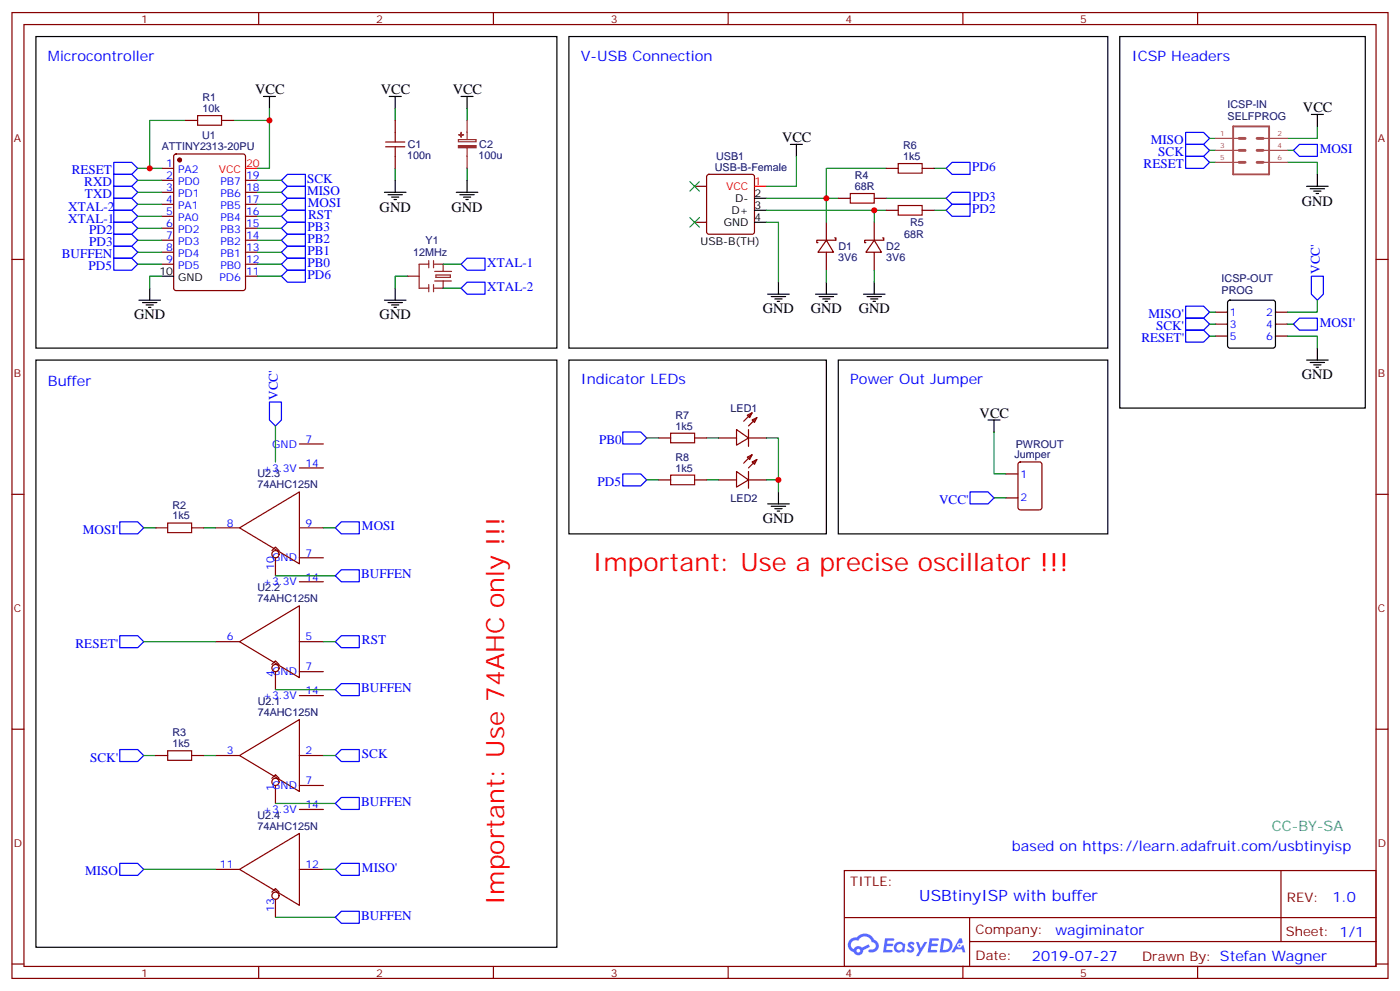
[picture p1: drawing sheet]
<svg xmlns="http://www.w3.org/2000/svg" width="412mm" height="292mm" viewBox="0 0 412 292" stroke-linecap="round" stroke-linejoin="round" font-family="sans-serif">
<g fill="none" stroke="#870000" stroke-width=".35">
<path d="M3.5 3.7h405.4v284.3h-405.4zM7.1 7.2h398.2v277.3h-398.2zM76.2 3.7v3.5M145.3 3.7v3.5M214.5 3.7v3.5M283.6 3.7v3.5M352.8 3.7v3.5M3.5 76.4h3.6M405.3 76.4h3.6M3.5 145.5h3.6M405.3 145.5h3.6M3.5 214.7h3.6"/>
<path d="M405.3 214.7h3.6M248.7 256.3h156.6v28.2h-156.6zM377.3 256.3v20.9M248.7 270.1h156.5M285.6 277.2h119.6M285.6 270.1v14.2M3.5 283.8h3.6M76.2 284.5v3.5M145.3 284.5v3.5M214.5 284.5v3.5M283.6 284.5v3.5M352.8 284.5v3.5"/>
<path d="M405.3 283.8h3.6"/>
</g>
<g fill="#5487ff">
<path d="M267.7 277.5a1.22 1.22 0 0 1 1.7 .2l-.4 .6a.47 .47 0 0 0-.3-.4 .47 .47 0 0 0-.5 .2l.1 .2a1.14 1.14 0 0 1 .8 1.8 1.14 1.14 0 0 1-1.9 0l-.2-.2 .5-.6 .7 .5a.29 .29 0 0 0 .3-.3 .29 .29 0 0 0-.2-.3 1.04 1.04 0 0 1-.6-1.7z"/>
<path d="M260.7 276.2h2.4l.3 .2-.2 .5-1.8 .1-.1 .8h1.5l.3 .4-.3 .4h-1.6l-.2 1.1h1.7l.2 .3-.2 .3-2.6 .1z"/>
<path d="M273.8 276.2h2.4l.3 .2-.1 .5-1.8 .1-.2 .8h1.6l.3 .4-.4 .4-1.6-.1-.1 1.1 1.7 .1 .2 .3-.2 .3-2.6 .1z"/>
<path d="M282.6 276.2h.7l.3 1.3-.6 .3a.69 .69 0 0 0-1 .3 .69 .69 0 0 0 .4 .9 .69 .69 0 0 0 .9-.6l.5-.2 .6 2.2h-.8l-.2-.9h-1.8l-.5 .9h-.8z"/>
<path d="M269.8 277.3h.8l.6 1.8 1.1-1.8h.9l-2.6 4.2h-.8l.9-1.5z"/>
<path d="M277.4 276.2l-.6 4.2h1.3a2.11 2.11 0 0 0 2.5-2.1 2.11 2.11 0 0 0-2.5-2.1zM278.1 277a1.39 1.39 0 0 1 1.7 1.4 1.39 1.39 0 0 1-1.8 1.2h-.3z"/>
<path d="M263.7 277.8a1.54 1.54 0 0 0-.1 2.2 1.54 1.54 0 0 0 2.2 .1l.6 .3 .3-2.3-.2-.3h-.4a1.49 1.49 0 0 0-2.4 0zM264 278.8a.94 .94 0 0 1 1.8 0 .94 .94 0 0 1-1.8 0z"/>
<path d="M250.4 276.6a2.18 2.18 0 0 0 1.1 3.7 1.44 1.44 0 0 0 1.6 .9 1.44 1.44 0 0 0 1.2-1.4l2-1.1-.5-.7-1.9 1a1.47 1.47 0 0 0-2.4 .4 1.39 1.39 0 0 1-.7-1.9 1.39 1.39 0 0 1 2-.5 2.12 2.12 0 0 1 2.2-1.3 2.12 2.12 0 0 1 1.9 1.7 1.14 1.14 0 0 1 1.1 1.4 1.14 1.14 0 0 1-1.7 .7 .43 .43 0 0 0-.5 .4 .43 .43 0 0 0 .4 .5 1.98 1.98 0 0 0 2.5-1.2 1.98 1.98 0 0 0-1.2-2.6 3.1 3.1 0 0 0-5.3-.6l-.9 .1zM252.3 279.9a.55 .55 0 0 1 1.1 0 .55 .55 0 0 1-1.1 0z"/>
<circle cx="282.6" cy="278.3" r=".26"/>
</g>
<circle cx="52.9" cy="47.1" r=".53" fill="#870000" stroke="#870000" stroke-width=".35"/>
<g fill="none" stroke="#870000" stroke-width=".35">
<path d="M47.6 49.6h3.6M47.6 53.1h3.6M47.6 56.6h3.6M51.4 45.5l.5-.2h19.7l.7 .5v39l-.4 .7h-20l-.7-.4v-39.1zM72.3 53.1h3.5M72.3 56.6h3.5M47.6 60.1h3.6M47.6 63.7h3.6M47.6 67.2h3.6M47.6 70.7h3.6M47.6 74.3h3.6M47.6 77.8h3.6"/>
<path d="M72.3 60.1h3.5M72.3 63.7h3.5M72.3 67.2h3.5M72.3 70.7h3.5M72.3 74.3h3.5M72.3 77.8h3.5M72.3 81.3h3.5M88.2 137.8h7M88.2 130.7h7M63.5 155.4h7.1M70.6 155.4l17.6-10.6v21.2zM88.2 155.4h7"/>
<path d="M80.1 162.1l1-1.1 1.1 1.1M81.1 164.2v5.3M88.2 171.3h7M88.2 164.2h7M63.5 188.9h7.1M70.6 188.9l17.6-10.6v21.2zM80.1 195.6l1-1 1.1 1M81.1 197.7v5.3M88.2 197.7h7M88.2 188.9h7M88.2 204.8h7M63.5 222.4h7.1"/>
<path d="M70.6 222.4l17.6-10.6v21.2zM80.1 229.1l1-1 1.1 1M81.1 231.2v5.3M88.2 222.4h7M88.2 238.3h7M88.2 231.2h7M63.5 255.9h7.1M70.6 255.9l17.6-10.5v21.1zM88.2 255.9h7M80.1 262.6l1-1 1.1 1M81.1 264.8v5.3"/>
<circle cx="81.1" cy="163.2" r="1.06"/>
<circle cx="81.1" cy="196.7" r="1.06"/>
<circle cx="81.1" cy="230.2" r="1.06"/>
<circle cx="81.1" cy="263.7" r="1.06"/>
</g>
<path d="M47.6 81.3h3.6" fill="none" stroke="#000" stroke-width=".35"/>
<path d="M72.3 49.6h3.5" fill="none" stroke="#f00" stroke-width=".35"/>
<path d="M33.5 58.4h5.3l1.8 1.7-1.8 1.8h-5.3zM33.5 61.9h5.3l1.8 1.8-1.8 1.7h-5.3zM98.8 155.4l1.7-1.8h5.3v3.6h-5.3zM98.8 188.9l1.7-1.8h5.3v3.6h-5.3zM98.8 222.4l1.7-1.7h5.3v3.5h-5.3zM98.8 255.9l1.7-1.7h5.3v3.5h-5.3z" fill="none" stroke="#00f" stroke-width=".35"/>
<path d="M126.3 77.8h-2.8v7h2.8M126.3 76.7v2.1M127.7 77.8h2.8v2.1M127.7 76.7v2.1M128.1 79.9h4.9M119.9 81.3h3.6M126.3 83.8v2.1M127.7 83.8v2.1M128.1 82.7h4.9M128.4 81h4.2v.7h-4.2zM130.5 82.7v2.1h-2.8" fill="none" stroke="#8c2424" stroke-width=".35"/>
<g fill="#8c2424">
<circle cx="130.5" cy="84.8" r=".18"/>
<circle cx="130.5" cy="77.8" r=".18"/>
<circle cx="119.9" cy="81.3" r=".18"/>
</g>
<g fill="none" stroke="#000" stroke-width=".35">
<path d="M10.6 10.8h153.4v91.7h-153.4zM167.6 10.8h158.7v91.7h-158.7zM329.8 10.8h72.4v109.3h-72.4zM77.6 28.4h3.5M79.4 28.4v3.5M114.7 28.4h3.5M116.4 28.4v3.5M135.8 28.4h3.5M137.6 28.4v3.5M386.3 33.7h3.5M388.1 33.7v3.5M113.2 56.6h6.4"/>
<path d="M114.3 57.3h4.2M115.4 58h2.1M116.1 58.7h.7M116.4 53.1v3.5M134.4 56.6h6.4M135.5 57.3h4.2M136.5 58h2.1M137.2 58.7h.7M137.6 53.1v3.5M222.2 58.4h3.6M232.8 42.5h3.6M234.6 42.5v3.5"/>
<path d="M384.9 54.9h6.3M385.9 55.6h4.3M387 56.3h2.1M387.7 57h.7M388.1 51.3v3.6M222.2 61.9h3.6M222.2 65.4h3.6M40.9 88.4h6.4M42 89.1h4.2M43 89.8h2.2M43.7 90.5h.7M44.1 84.8v3.6"/>
<path d="M113.2 88.4h6.4M114.3 89.1h4.2M115.4 89.8h2.1M116.1 90.5h.7M116.4 84.8v3.6M226.1 86.6h6.4M227.2 87.3h4.2M228.2 88h2.2M229 88.7h.7M229.3 83.1v3.5M240.2 86.6h6.4M241.3 87.3h4.2"/>
<path d="M242.4 88h2.1M243.1 88.7h.7M243.4 83.1v3.5M254.4 86.6h6.3M255.4 87.3h4.2M256.5 88h2.1M257.2 88.7h.7M257.5 83.1v3.5M361.8 88.6l.5-.2h12.7l.5 .2 .2 .5v12.7l-.2 .5-.5 .2h-12.7l-.5-.3-.2-.4v-12.7zM10.6 106h153.4v172.9h-153.4zM167.6 106h75.8v51.2h-75.8zM246.9 106h79.4v51.2h-79.4z"/>
<path d="M384.9 106h6.3M385.9 106.7h4.3M387 107.4h2.1M387.7 108.1h.7M388.1 102.5v3.5M291 123.6h3.6M292.8 123.6v3.6M226.1 148.3h6.4M227.2 149h4.2M228.2 149.8h2.2M229 150.5h.7M229.3 144.8v3.5"/>
</g>
<g fill="none" stroke="#008700" stroke-width=".35">
<path d="M54.7 35.5h-10.6v14.1h3.5M68.8 35.5h10.6M79.4 31.9v17.7h-3.6M116.4 31.9v3.6M137.6 31.9v3.6M388.1 37.2v3.5h-8.9M40.6 49.6h3.5M40.6 53.1h7M40.6 56.6h7M75.8 53.1h7.1M75.8 56.6h7.1M116.4 49.6v3.5"/>
<path d="M137.6 49.6v3.5M225.8 58.4h21.1M234.6 46v8.9h-8.8M261.1 49.6h-17.7v15.8M261.1 58.4h17.6M275.2 49.6h3.5M356.3 47.8h1.8M356.3 44.3h1.8M356.3 40.7h1.8M379.2 47.8h8.9v3.5M379.2 44.3h1.8M40.6 60.1h7"/>
<path d="M40.6 63.7h7M40.6 77.8h7M40.6 74.3h7M40.6 67.2h7M40.6 70.7h7M75.8 60.1h7.1M75.8 63.7h7.1M75.8 77.8h7.1M75.8 74.3h7.1M75.8 67.2h7.1M75.8 70.7h7.1M130.5 77.8h5.3"/>
<path d="M225.8 65.4h3.5v17.7M225.8 61.9h35.3M243.4 79.6v3.5M257.5 61.9v3.5M257.5 79.6v3.5M275.2 61.9h3.5M47.6 81.3h-3.5v3.5M75.8 81.3h7.1M119.9 81.3h-3.5v3.5M130.5 84.8h5.3M356.3 99h1.8M356.3 95.4h1.8"/>
<path d="M356.3 91.9h1.8M379.2 99h8.9v3.5M379.2 95.4h1.8M388.1 88.4v3.5h-8.9M81.1 125.4v10.6M190.5 128.9h3.5M208.1 128.9h3.6M225.8 128.9h3.5v15.9M292.8 127.2v12.3h3.5M42.3 155.4h3.6M60 155.4h3.5M95.2 155.4h3.6"/>
<path d="M190.5 141.3h3.5M208.1 141.3h3.6M225.8 141.3h3.5M292.8 146.6h3.5M81.1 169.5h17.7M42.3 188.9h21.2M95.2 188.9h3.6M81.1 203h17.7M42.3 222.4h3.6M60 222.4h3.5M81.1 236.5h17.7M95.2 222.4h3.6"/>
<path d="M42.3 255.9h21.2M95.2 255.9h3.6M81.1 270.1h17.7"/>
</g>
<g fill="none" stroke="#00f" stroke-width=".35">
<path d="M349.2 39h5.3l1.8 1.7-1.8 1.8h-5.3zM33.5 47.8h5.3l1.8 1.8-1.8 1.7h-5.3zM33.5 51.3h5.3l1.8 1.8-1.8 1.8h-5.3zM33.5 54.9h5.3l1.8 1.7-1.8 1.8h-5.3zM82.9 53.1l1.8-1.8h5.3v3.6h-5.3zM82.9 56.6l1.8-1.7h5.3v3.5h-5.3zM278.7 49.6l1.8-1.8h5.3v3.5h-5.3zM278.7 58.4l1.8-1.8h5.3v3.5h-5.3zM349.2 46h5.3l1.8 1.8-1.8 1.8h-5.3zM349.2 42.5h5.3l1.8 1.8-1.8 1.7h-5.3zM381 44.3l1.8-1.8h5.3v3.5h-5.3zM33.5 72.5h5.3l1.8 1.8-1.8 1.7h-5.3z"/>
<path d="M33.5 76h5.3l1.8 1.8-1.8 1.8h-5.3zM33.5 65.4h5.3l1.8 1.8-1.8 1.8h-5.3zM33.5 69h5.3l1.8 1.7-1.8 1.8h-5.3zM82.9 60.1l1.8-1.7h5.3v3.5h-5.3zM82.9 63.7l1.8-1.8h5.3v3.5h-5.3zM82.9 77.8l1.8-1.8h5.3v3.6h-5.3zM82.9 74.3l1.8-1.8h5.3v3.5h-5.3zM82.9 70.7l1.8-1.7h5.3v3.5h-5.3zM82.9 67.2l1.8-1.8h5.3v3.6h-5.3zM84.7 79.6h5.3v3.5h-5.3l-1.8-1.8zM135.8 77.8l1.8-1.8h5.3v3.6h-5.3zM278.7 61.9l1.8-1.8h5.3v3.6h-5.3z"/>
<path d="M135.8 84.8l1.8-1.7h5.3v3.5h-5.3zM349.2 97.2h5.3l1.8 1.8-1.8 1.7h-5.3zM349.2 93.7h5.3l1.8 1.7-1.8 1.8h-5.3zM349.2 90.1h5.3l1.8 1.8-1.8 1.8h-5.3zM381 95.4l1.8-1.7h5.3v3.5h-5.3zM386.3 81.3h3.5v5.3l-1.7 1.8-1.8-1.8zM79.4 118.4h3.5v5.2l-1.8 1.8-1.7-1.8zM183.4 139.5h5.3l1.8 1.8-1.8 1.8h-5.3zM183.4 127.2h5.3l1.8 1.7-1.8 1.8h-5.3zM35.3 153.6h5.3l1.7 1.8-1.7 1.8h-5.3zM285.8 144.8h5.2l1.8 1.8-1.8 1.7h-5.2zM98.8 169.5l1.7-1.8h5.3v3.6h-5.3z"/>
<path d="M35.3 187.1h5.3l1.7 1.8-1.7 1.8h-5.3zM100.5 201.3h5.3v3.5h-5.3l-1.7-1.8zM35.3 220.7h5.3l1.7 1.7-1.7 1.8h-5.3zM98.8 236.5l1.7-1.7h5.3v3.5h-5.3zM35.3 254.2h5.3l1.7 1.7-1.7 1.8h-5.3zM98.8 270.1l1.7-1.8h5.3v3.5h-5.3z"/>
</g>
<path d="M363.2 37.2h10.6v14.1h-10.6z" fill="none" stroke="#a64a4a" stroke-width=".56"/>
<path d="M365 47.8h1.8M365 44.3h1.8M365 40.7h1.8M370.3 47.8h1.8M370.3 44.3h1.8M370.3 40.7h1.8" fill="none" stroke="#a64a4a" stroke-width=".85"/>
<path d="M358.1 40.7h6.9M358.1 44.3h6.9M358.1 47.8h6.9M372.3 40.7h6.9M372.3 44.3h6.9M372.3 47.8h6.9" fill="none" stroke="#a64a4a" stroke-width=".35"/>
<path d="M58.2 34h7.1v2.9h-7.1zM116.4 39v2.8M113.6 43.2h5.6M113.6 41.8h5.6M116.4 43.2v2.8M250.5 57h7v2.8h-7zM264.6 48.2h7v2.8h-7zM264.6 60.5h7v2.8h-7zM197.6 127.5h7v2.9h-7zM197.6 139.9h7v2.8h-7zM49.4 154h7v2.8h-7zM49.4 221h7v2.8h-7z" fill="none" stroke="#a10000" stroke-width=".35"/>
<g fill="none" stroke="#870000" stroke-width=".35">
<path d="M54.7 35.5h3.5M65.3 35.5h3.5M116.4 35.5v3.5M116.4 46v3.6M204.6 54.9h3.5M208.4 51.5l.4-.2h12.7l.5 .2 .2 .5v16.3l-.2 .5-.5 .2h-12.7l-.5-.3-.2-.4v-16.3zM246.9 58.4h3.6M257.5 58.4h3.6M261.1 49.6h3.5M271.6 49.6h3.6M204.6 65.4h3.5M243.4 70.7l2.1 3.6h-4.6z"/>
<path d="M243.4 65.4v5.3M243.4 74.3v5.3M245.9 70h.3v.7h-5.6v.7h.3M257.5 70.7l2.1 3.6h-4.5zM257.5 65.4v5.3M257.5 74.3v5.3M260 70h.3v.7h-5.6v.7h.4M261.1 61.9h3.5M271.6 61.9h3.6M358.1 91.9h3.5M358.1 95.4h3.5M358.1 99h3.5"/>
<path d="M375.7 91.9h3.5M375.7 95.4h3.5M375.7 99h3.5M194 128.9h3.6M204.6 128.9h3.5M211.7 128.9h5.3M217 126.5l3.5 2.4-3.5 2.2zM217 138.8l3.5 2.5-3.5 2.1zM220.1 122.2l1.4-.7-.7 1.4zM220.1 134.6l1.4-.7-.7 1.4zM220.5 128.9h5.3M220.5 126.5v4.9"/>
<path d="M220.5 138.8v5M221.5 123.6l1.5-.7-.8 1.5zM221.5 136l1.5-.7-.8 1.4zM221.5 121.5l-2.4 2.5M221.5 133.9l-2.4 2.4M223 122.9l-2.5 2.5M223 135.3l-2.5 2.5M296.3 139.5h3.6M300.1 136.2l.5-.2h5.6l.7 .4v13l-.4 .7h-5.9l-.7-.5v-12.9zM45.9 155.4h3.5M56.4 155.4h3.6M194 141.3h3.6"/>
<path d="M204.6 141.3h3.5M211.7 141.3h5.3M220.5 141.3h5.3M296.3 146.6h3.6M45.9 222.4h3.5M56.4 222.4h3.6"/>
</g>
<path d="M222.2 54.9h3.6" fill="none" stroke="#f00" stroke-width=".35"/>
<path d="M137.6 35.5v5.6M135 41.1h5.2v.6h-5.2zM137.6 43.6v6" fill="none" stroke="#8c2424" stroke-width=".35"/>
<g fill="#8c2424" stroke="#8c2424" stroke-width=".35">
<path d="M135 42.9h5.2v.6h-5.2z"/>
<path d="M135.1 39.7h1.4z"/>
<path d="M135.8 39l.1 1.4z"/>
</g>
<path d="M203.2 53.4l2.8 2.9M206 53.4l-2.8 2.9M203.2 64l2.8 2.9M206 64l-2.8 2.9" fill="none" stroke="#3c3" stroke-width=".35"/>
<g fill="#c00">
<circle cx="229.3" cy="141.3" r=".88"/>
<circle cx="257.5" cy="61.9" r=".88"/>
<circle cx="79.4" cy="35.5" r=".88"/>
<circle cx="44.1" cy="49.6" r=".88"/>
<circle cx="243.4" cy="58.4" r=".88"/>
</g>
<g font-size="7.4" fill="#f00">
<text x="174.6" y="168.1">Important: Use a precise oscillator !!!</text>
<text x="148.5" y="266.5" transform="rotate(-90 148.5 266.5)">Important: Use 74AHC only !!!</text>
</g>
<text font-size="4.6" fill="#00f" x="270.8" y="265.3">USBtinyISP with buffer</text>
<g font-size="4.2" fill="#00f">
<text x="14.1" y="17.8">Microcontroller</text>
<text x="171.1" y="17.8">V-USB Connection</text>
<text x="333.4" y="17.8">ICSP Headers</text>
<text x="14.1" y="113.8">Buffer</text>
<text x="171.1" y="113.1">Indicator LEDs</text>
<text x="250.5" y="113.1">Power Out Jumper</text>
<text x="298.1" y="250.6">based on https://learn.adafruit.com/usbtinyisp</text>
<text x="392.5" y="265.6">1.0</text>
<text x="310.9" y="275.1">wagiminator</text>
<text x="304" y="282.9">2019-07-27</text>
</g>
<g font-size="4.2">
<text x="75.1" y="27.7">VCC</text>
<text x="112.2" y="27.7">VCC</text>
<text x="133.3" y="27.7">VCC</text>
<text x="383.8" y="33">VCC</text>
<text x="230.4" y="41.8">VCC</text>
<text x="111.8" y="62.3">GND</text>
<text x="133" y="62.3">GND</text>
<text x="383.5" y="60.5">GND</text>
<text x="39.5" y="94">GND</text>
<text x="111.8" y="94">GND</text>
<text x="224.7" y="92.3">GND</text>
<text x="238.8" y="92.3">GND</text>
<text x="252.9" y="92.3">GND</text>
<text x="383.5" y="111.7">GND</text>
<text x="288.6" y="122.9">VCC</text>
<text x="224.7" y="154">GND</text>
</g>
<text font-size="4.2" fill="#0099b0" x="374.6" y="244.7">CC-BY-SA</text>
<g font-size="3.9" fill="#00f">
<text x="339" y="42.5">MISO</text>
<text x="341.2" y="46">SCK</text>
<text x="388.8" y="45.1">MOSI</text>
<text x="21.1" y="51.3">RESET</text>
<text x="90.5" y="53.9">SCK</text>
<text x="286.4" y="50.3">PD6</text>
<text x="336.9" y="49.6">RESET</text>
<text x="24.8" y="54.9">RXD</text>
<text x="25" y="58.4">TXD</text>
<text x="90.5" y="57.4">MISO</text>
<text x="286.5" y="59.1">PD3</text>
<text x="20.1" y="65.5">XTAL-1</text>
<text x="20.1" y="62">XTAL-2</text>
<text x="90.7" y="61">MOSI</text>
<text x="90.7" y="64.4">RST</text>
<text x="286.4" y="62.7">PD2</text>
<text x="26.3" y="68.9">PD2</text>
<text x="90.5" y="71.6">PB2</text>
<text x="90.5" y="68.1">PB3</text>
<text x="18.2" y="76">BUFFEN</text>
<text x="26.3" y="72.4">PD3</text>
<text x="90.5" y="75.1">PB1</text>
<text x="26.1" y="79.6">PD5</text>
<text x="90.5" y="78.6">PB0</text>
<text x="90.6" y="82.1">PD6</text>
<text x="143.5" y="78.5">XTAL-1</text>
<text x="388.8" y="80.7" transform="rotate(-90 388.8 80.7)">VCC'</text>
<text x="143.5" y="85.6">XTAL-2</text>
<text x="338.3" y="93.7">MISO'</text>
<text x="336.2" y="100.7">RESET'</text>
<text x="340.5" y="97.2">SCK'</text>
<text x="388.8" y="96.3">MOSI'</text>
<text x="81.9" y="117.7" transform="rotate(-90 81.9 117.7)">VCC'</text>
<text x="176.5" y="130.6">PB0</text>
<text x="176" y="143.1">PD5</text>
<text x="276.6" y="148.4">VCC'</text>
<text x="24.4" y="157.2">MOSI'</text>
<text x="106.6" y="156.2">MOSI</text>
<text x="106.4" y="170.3">BUFFEN</text>
<text x="22.3" y="190.7">RESET'</text>
<text x="106.6" y="189.7">RST</text>
<text x="106.4" y="203.8">BUFFEN</text>
<text x="26.6" y="224.2">SCK'</text>
<text x="106.6" y="223.2">SCK</text>
<text x="106.4" y="237.3">BUFFEN</text>
<text x="25" y="257.7">MISO</text>
<text x="106.6" y="256.7">MISO'</text>
<text x="106.4" y="270.8">BUFFEN</text>
</g>
<g font-size="3.9" fill="#800">
<text x="250.5" y="260.9">TITLE:</text>
<text x="379.1" y="265.6">REV:</text>
<text x="287.4" y="275.1">Company:</text>
<text x="378.7" y="275.7">Sheet: 1/1</text>
<text x="287.4" y="282.8">Date:</text>
<text x="336.4" y="282.8">Drawn By: Stefan Wagner</text>
</g>
<g font-size="3.2" fill="#800">
<text x="41.6" y="6.7">1</text>
<text x="110.8" y="6.7">2</text>
<text x="179.9" y="6.7">3</text>
<text x="249.1" y="6.7">4</text>
<text x="318.2" y="6.7">5</text>
<text x="4.1" y="41.8">A</text>
<text x="405.9" y="41.8">A</text>
<text x="4.1" y="110.9">B</text>
<text x="405.9" y="110.9">B</text>
<text x="4.1" y="180.1">C</text>
<text x="405.9" y="180.1">C</text>
<text x="4.1" y="249.2">D</text>
<text x="405.9" y="249.2">D</text>
<text x="41.6" y="287.5">1</text>
<text x="110.8" y="287.5">2</text>
<text x="179.9" y="287.5">3</text>
<text x="249.1" y="287.5">4</text>
<text x="318.2" y="287.5">5</text>
</g>
<g font-size="3.2" fill="#000080">
<text x="59.6" y="29.8">R1</text>
<text x="59.6" y="33">10k</text>
<text x="361.6" y="35.5">SELFPROG</text>
<text x="361.6" y="31.9">ICSP-IN</text>
<text x="59.5" y="41">U1</text>
<text x="47.6" y="44.3">ATTINY2313-20PU</text>
<text x="119.9" y="46.8">100n</text>
<text x="120.1" y="43.7">C1</text>
<text x="140.9" y="46.9">100u</text>
<text x="141.2" y="43.6">C2</text>
<text x="210.9" y="47.1">USB1</text>
<text x="266" y="47.1">1k5</text>
<text x="266" y="43.9">R6</text>
<text x="210.6" y="50.3">USB-B-Female</text>
<text x="251.8" y="52.7">R4</text>
<text x="251.8" y="55.9">68R</text>
<text x="125.4" y="72">Y1</text>
<text x="266.3" y="70.2">68R</text>
<text x="268.1" y="66.6">R5</text>
<text x="121.7" y="75.5">12MHz</text>
<text x="246.9" y="76.8">3V6</text>
<text x="246.9" y="73.6">D1</text>
<text x="261.1" y="76.8">3V6</text>
<text x="261.1" y="73.6">D2</text>
<text x="359.8" y="83.1">ICSP-OUT</text>
<text x="359.8" y="86.6">PROG</text>
<text x="199" y="123.3">R7</text>
<text x="215.2" y="121.4">LED1</text>
<text x="199" y="126.5">1k5</text>
<text x="299.2" y="131.8">PWROUT</text>
<text x="199" y="135.6">R8</text>
<text x="298.8" y="134.9">Jumper</text>
<text x="75.8" y="143.8">74AHC125N</text>
<text x="75.8" y="140.5">U2.3</text>
<text x="199" y="138.8">1k5</text>
<text x="50.8" y="149.7">R2</text>
<text x="215.2" y="147.8">LED2</text>
<text x="50.8" y="152.9">1k5</text>
<text x="75.8" y="177.3">74AHC125N</text>
<text x="75.8" y="174">U2.2</text>
<text x="75.9" y="207.6">U2.1</text>
<text x="75.9" y="210.8">74AHC125N</text>
<text x="50.8" y="220">1k5</text>
<text x="50.8" y="216.7">R3</text>
<text x="75.8" y="244.3">74AHC125N</text>
<text x="75.8" y="241.1">U2.4</text>
</g>
<g font-size="3.2" fill="#00f">
<text x="49" y="49.2">1</text>
<text x="49" y="52.7">2</text>
<text x="52.5" y="51">PA2</text>
<text x="72.5" y="52.7">19</text>
<text x="49" y="56.3">3</text>
<text x="49" y="59.8">4</text>
<text x="52.5" y="54.5">PD0</text>
<text x="52.5" y="58">PD1</text>
<text x="64.9" y="58">PB6</text>
<text x="64.9" y="54.5">PB7</text>
<text x="72.5" y="59.8">17</text>
<text x="72.5" y="56.3">18</text>
<text x="49" y="63.3">5</text>
<text x="52.5" y="61.6">PA1</text>
<text x="52.5" y="65.1">PA0</text>
<text x="64.9" y="65.1">PB4</text>
<text x="64.9" y="61.6">PB5</text>
<text x="72.5" y="63.3">16</text>
<text x="49" y="66.9">6</text>
<text x="49" y="70.4">7</text>
<text x="52.5" y="68.6">PD2</text>
<text x="64.9" y="68.6">PB3</text>
<text x="72.5" y="70.4">14</text>
<text x="72.5" y="66.9">15</text>
<text x="49" y="73.9">8</text>
<text x="49" y="77.4">9</text>
<text x="52.5" y="72.1">PD3</text>
<text x="52.5" y="75.7">PD4</text>
<text x="64.9" y="75.7">PB1</text>
<text x="64.9" y="72.1">PB2</text>
<text x="72.5" y="77.4">12</text>
<text x="72.5" y="73.9">13</text>
<text x="52.5" y="79.2">PD5</text>
<text x="64.6" y="82.7">PD6</text>
<text x="64.9" y="79.2">PB0</text>
<text x="72.5" y="81">11</text>
<text x="362.3" y="93">1</text>
<text x="373" y="93">2</text>
<text x="362.3" y="96.5">3</text>
<text x="362.3" y="100">5</text>
<text x="373" y="96.5">4</text>
<text x="373" y="100">6</text>
<text x="80.2" y="131.8">GND</text>
<text x="90" y="130.4">7</text>
<text x="90" y="137.4">14</text>
<text x="77.5" y="138.8">+3.3V</text>
<text x="300.6" y="140.6">1</text>
<text x="300.6" y="147.6">2</text>
<text x="66.8" y="155">8</text>
<text x="90" y="155">9</text>
<text x="80.2" y="165.3">GND</text>
<text x="80.8" y="167.9" transform="rotate(-90 80.8 167.9)">10</text>
<text x="90" y="163.9">7</text>
<text x="77.5" y="172.3">+3.3V</text>
<text x="90" y="170.9">14</text>
<text x="66.8" y="188.6">6</text>
<text x="90" y="188.6">5</text>
<text x="90" y="197.4">7</text>
<text x="80.2" y="198.8">GND</text>
<text x="80.8" y="199.4" transform="rotate(-90 80.8 199.4)">4</text>
<text x="77.5" y="205.8">+3.3V</text>
<text x="90" y="204.4">14</text>
<text x="66.8" y="222.1">3</text>
<text x="90" y="222.1">2</text>
<text x="80.2" y="232.3">GND</text>
<text x="80.8" y="232.9" transform="rotate(-90 80.8 232.9)">1</text>
<text x="90" y="230.9">7</text>
<text x="77.5" y="239.4">+3.3V</text>
<text x="90" y="237.9">14</text>
<text x="64.8" y="255.6">11</text>
<text x="90" y="255.6">12</text>
<text x="80.8" y="268.4" transform="rotate(-90 80.8 268.4)">13</text>
</g>
<g font-size="3.2" fill="#f00">
<text x="64.4" y="51">VCC</text>
<text x="72.5" y="49.2">20</text>
<text x="213.9" y="55.9">VCC</text>
<text x="222.2" y="54.5">1</text>
</g>
<g font-size="3.2">
<text x="216.6" y="59.4">D-</text>
<text x="222.2" y="58">2</text>
<text x="215.4" y="63">D+</text>
<text x="222.2" y="61.6">3</text>
<text x="222.2" y="65.1">4</text>
<text x="213.2" y="66.5">GND</text>
<text x="206.4" y="72.3">USB-B(TH)</text>
<text x="46.9" y="81">10</text>
<text x="52.5" y="82.7">GND</text>
</g>
<g font-size="2.1" fill="#a54b4b">
<text x="359.4" y="40.1">1</text>
<text x="376.3" y="40.1">2</text>
<text x="359.4" y="43.6">3</text>
<text x="359.4" y="47.1">5</text>
<text x="376.3" y="43.6">4</text>
<text x="376.3" y="47.1">6</text>
</g>
</svg>
